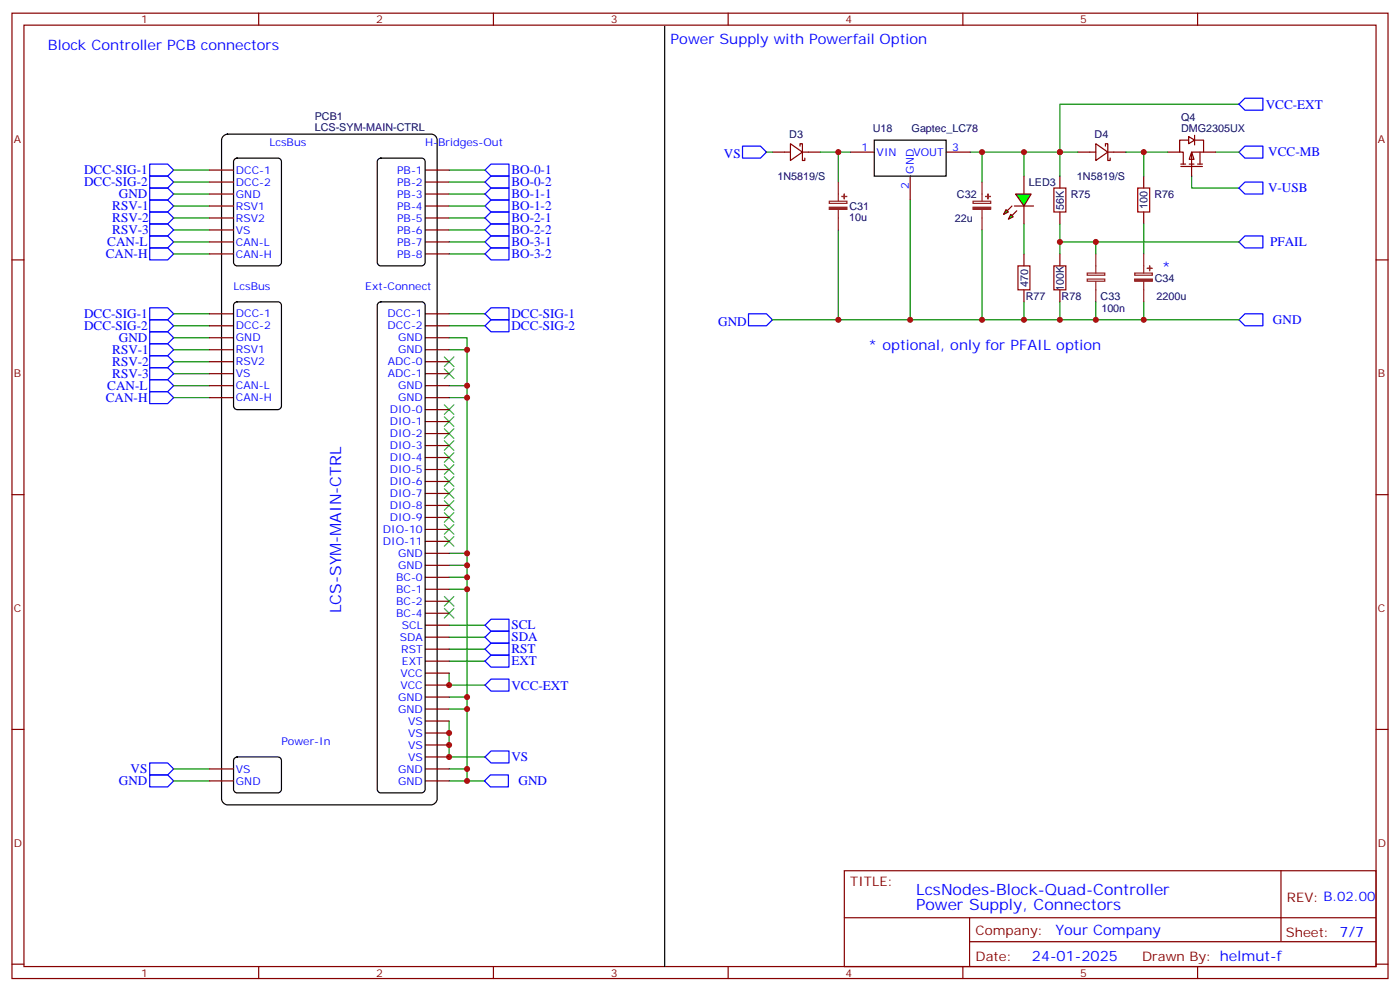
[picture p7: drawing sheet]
<svg xmlns="http://www.w3.org/2000/svg" width="412mm" height="292mm" viewBox="0 0 412 292" stroke-linecap="round" stroke-linejoin="round" font-family="sans-serif">
<g fill="none" stroke="#870000" stroke-width=".35">
<path d="M3.5 3.9h405.4v284.3h-405.4zM7.1 7.4h398.2v277.3h-398.2zM76.2 3.9v3.5M145.3 3.9v3.5M214.5 3.9v3.5M283.6 3.9v3.5M352.8 3.9v3.5M351.9 39.9v2.8M3.5 76.6h3.6M405.3 76.6h3.6M3.5 145.7h3.6M405.3 145.7h3.6"/>
<path d="M3.5 214.8h3.6M405.3 214.8h3.6M248.7 256.5h156.6v28.2h-156.6zM377.3 256.5v20.9M248.7 270.3h156.5M285.6 277.4h119.6M285.6 270.3v14.1M3.5 284h3.6M76.2 284.7v3.5M145.3 284.7v3.5M214.5 284.7v3.5M283.6 284.7v3.5"/>
<path d="M352.8 284.7v3.5M405.3 284h3.6"/>
</g>
<path d="M366.7 43h5.3v3.6h-5.3l-1.8-1.8z" fill="none" stroke="#00f" stroke-width=".35"/>
<path d="M351 51.9v3.5h14.1M358.1 44.8h7" fill="none" stroke="#008700" stroke-width=".35"/>
<path d="M350.1 40.2l1.8 1.1-1.8 1z" fill="#fff" stroke="#870000" stroke-width=".35"/>
<g fill="none" stroke="#870000" stroke-width=".35">
<path d="M227.5 44.8h5.3M232.8 42.3l3.6 2.5-3.6 2.5zM235.7 43v-.7h.7v5h.7v-.7M236.4 44.8h5.3M250.5 44.8h7M268.1 51.9v7M278.7 44.8h7.1M301.6 51.9v5.3M312.2 51.9v3.5M317.5 44.8h5.3M322.8 42.3l3.5 2.5-3.5 2.5zM325.6 43v-.7h.7v5h.7v-.7"/>
<path d="M326.3 44.8h5.3M336.9 51.9v3.5M344 44.8h3.5M347.8 48.3h1.4M347.8 49h6.4M350 41.3h-2.5v3.5h1v3.5M350.3 48.3h1.4M351 44.8l.7 2.1h-1.4zM352.1 41.3h2.4v3.5h-3.5v7.1M352.8 48.3h1.4M353.5 44.8v3.5M354.5 44.8h3.6"/>
<path d="M301.6 60.7v5.3M301.6 74.8v3.5M312.2 62.4v3.6M312.2 74.8v3.5M336.9 62.4v3.6M301.6 85.4v3.5M312.2 85.4v3.5"/>
</g>
<path d="M364.9 30.7l1.8-1.8h5.3v3.6h-5.3zM218.7 43h5.3l1.8 1.8-1.8 1.8h-5.3zM364.9 55.4l1.8-1.8h5.3v3.6h-5.3zM364.9 71.3l1.8-1.8h5.3v3.5h-5.3zM220.5 92.4h5.3l1.7 1.8-1.7 1.8h-5.3zM366.7 92.4h5.3v3.6h-5.3l-1.8-1.8z" fill="none" stroke="#00f" stroke-width=".35"/>
<g fill="none" stroke="#008700" stroke-width=".35">
<path d="M365.1 30.7h-52.9v14.1M225.8 44.8h1.7M241.7 44.8h8.8M246.9 44.8v8.8M268.1 58.9v35.3M285.8 44.8h3.5M301.6 44.8v7.1M312.2 44.8h-22.9v8.8M312.2 44.8h5.3M312.2 44.8v7.1M331.6 44.8h12.4M336.9 44.8v7.1"/>
<path d="M246.9 67.7v26.5M289.3 67.7v26.5M301.6 66v8.8M312.2 66v8.8M312.2 71.3h52.9M322.8 71.3v3.5M336.9 66v8.8M227.5 94.2h137.6M301.6 88.9v5.3M312.2 88.9v5.3M322.8 88.9v5.3M336.9 88.9v5.3"/>
</g>
<path d="M195.8 7.8v276.9M257.5 41.3h21.2v10.6h-21.2z" fill="none" stroke="#000" stroke-width=".35"/>
<path d="M310.4 55.4h3.6v7h-3.6zM335.1 55.4h3.6v7h-3.6zM299.9 78.3h3.5v7.1h-3.5zM310.4 78.3h3.6v7.1h-3.6z" fill="none" stroke="#a10000" stroke-width=".35"/>
<g fill="none" stroke="#8c2424" stroke-width=".35">
<path d="M244.3 59.3h5.2v.6h-5.2zM246.9 53.6v5.7M286.6 59.3h5.2v.6h-5.2zM289.3 53.6v5.7M246.9 61.7v6M289.3 61.7v6M322.8 74.8v5.6M336.9 74.8v5.6M320.3 82.2h5.1v.6h-5.1zM320.3 80.4h5.1v.7h-5.1zM322.8 82.9v6M334.3 80.4h5.1v.7h-5.1z"/>
<path d="M336.9 82.9v6"/>
</g>
<g fill="#8c2424" stroke="#8c2424" stroke-width=".35">
<path d="M244.3 61h5.2v.7h-5.2z"/>
<path d="M248 57.9h1.4z"/>
<path d="M248.7 57.2v1.4z"/>
<path d="M286.6 61h5.2v.7h-5.2z"/>
<path d="M290.3 57.9h1.4z"/>
<path d="M291 57.2v1.4z"/>
<path d="M334.3 82.2h5.1v.6h-5.1z"/>
<path d="M338 79l1.4 .1z"/>
<path d="M338.6 78.3l.1 1.4z"/>
</g>
<g fill="#0f0" stroke="#870000" stroke-width=".35">
<path d="M297.7 63.1l.7 .8-1.4 .7z"/>
<path d="M296.3 61.7l.7 .7-1.4 .7z"/>
</g>
<g fill="#870000" stroke="#870000" stroke-width=".35">
<path d="M298.1 63.5l1.4-1.4z"/>
<path d="M298.1 60.7l-1.4 1.4z"/>
</g>
<path d="M298.8 60.7h5.6z" fill="#f00" stroke="#870000" stroke-width=".35"/>
<path d="M299.2 57.2h4.5l-2.1 3.5z" fill="#0f0" stroke="#870000" stroke-width=".35"/>
<g fill="none" stroke="#008700" stroke-width=".35">
<path d="M51.2 57.2h10.5M51.2 53.6h10.5M51.2 50.1h10.5M132.3 57.2h10.6M132.3 53.6h10.6M132.3 50.1h10.6M51.2 74.8h10.5M51.2 71.3h10.5M51.2 64.2h10.5M51.2 60.7h10.5M51.2 67.7h10.5M132.3 67.7h10.6"/>
<path d="M132.3 64.2h10.6M132.3 74.8h10.6M132.3 71.3h10.6M132.3 60.7h10.6M51.2 99.5h10.5M51.2 96h10.5M51.2 92.4h10.5M132.3 99.5h5.3v130.5M132.3 92.4h10.6M132.3 96h10.6M51.2 117.1h10.5M51.2 113.6h10.5"/>
<path d="M51.2 106.5h10.5M51.2 103h10.5M51.2 110.1h10.5M132.3 113.6h5.3M132.3 117.1h5.3M132.3 103h5.3M132.3 170h5.3M132.3 173.6h5.3M132.3 163h5.3M132.3 166.5h5.3M132.3 198.3v3.5h10.6M132.3 194.7h10.6"/>
<path d="M132.3 191.2h10.6M132.3 187.7h10.6M132.3 184.2h10.6M132.3 212.4v10.6h10.6M132.3 208.8h5.3M132.3 205.3h5.3M51.2 230h10.5M51.2 226.5h10.5M132.3 230h10.6M132.3 226.5h5.3"/>
</g>
<g fill="none" stroke="#00f" stroke-width=".35">
<path d="M44.1 58.9h5.3l1.8 1.8-1.8 1.7h-5.3zM44.1 55.4h5.3l1.8 1.8-1.8 1.7h-5.3zM44.1 51.9h5.3l1.8 1.7-1.8 1.8h-5.3zM44.1 48.3h5.3l1.8 1.8-1.8 1.8h-5.3zM142.9 57.2l1.7-1.8h5.3v3.5h-5.3zM142.9 53.6l1.7-1.7h5.3v3.5h-5.3zM142.9 50.1l1.7-1.8h5.3v3.6h-5.3zM44.1 66h5.3l1.8 1.7-1.8 1.8h-5.3zM44.1 73h5.3l1.8 1.8-1.8 1.8h-5.3zM44.1 69.5h5.3l1.8 1.8-1.8 1.7h-5.3zM44.1 62.4h5.3l1.8 1.8-1.8 1.8h-5.3zM142.9 64.2l1.7-1.8h5.3v3.6h-5.3z"/>
<path d="M142.9 67.7l1.7-1.7h5.3v3.5h-5.3zM142.9 71.3l1.7-1.8h5.3v3.5h-5.3zM142.9 60.7l1.7-1.8h5.3v3.5h-5.3zM144.6 73h5.3v3.6h-5.3l-1.7-1.8zM44.1 97.7h5.3l1.8 1.8-1.8 1.7h-5.3zM44.1 94.2h5.3l1.8 1.8-1.8 1.7h-5.3zM44.1 90.7h5.3l1.8 1.7-1.8 1.8h-5.3zM142.9 96l1.7-1.8h5.3v3.5h-5.3zM144.6 90.7h5.3v3.5h-5.3l-1.7-1.8zM44.1 108.3h5.3l1.8 1.8-1.8 1.7h-5.3zM44.1 115.4h5.3l1.8 1.7-1.8 1.8h-5.3zM44.1 111.8h5.3l1.8 1.8-1.8 1.8h-5.3z"/>
<path d="M44.1 104.8h5.3l1.8 1.7-1.8 1.8h-5.3zM44.1 101.2h5.3l1.8 1.8-1.8 1.8h-5.3zM142.9 194.7l1.7-1.7h5.3v3.5h-5.3zM142.9 191.2l1.7-1.8h5.3v3.6h-5.3zM142.9 184.2l1.7-1.8h5.3v3.5h-5.3zM144.6 185.9h5.3v3.5h-5.3l-1.7-1.7zM142.9 201.8l1.7-1.8h5.3v3.6h-5.3zM44.1 228.2h5.3l1.8 1.8-1.8 1.8h-5.3zM44.1 224.7h5.3l1.8 1.8-1.8 1.7h-5.3zM142.9 223l1.7-1.8h5.3v3.5h-5.3zM144.5 228.2h5.3v3.6h-5.3l-1.8-1.8z"/>
</g>
<g fill="none" stroke="#3c3" stroke-width=".35">
<path d="M130.9 105.1l2.8 2.9M130.9 108.7l2.8 2.8M130.9 119.2l2.8 2.9M133.7 105.1l-2.8 2.9M133.7 108.7l-2.8 2.8M133.7 119.2l-2.8 2.9M130.9 122.8l2.8 2.8M130.9 126.3l2.8 2.8M130.9 129.8l2.8 2.8M130.9 133.4l2.8 2.8M130.9 136.9l2.8 2.8M133.7 122.8l-2.8 2.8"/>
<path d="M133.7 126.3l-2.8 2.8M133.7 129.8l-2.8 2.8M133.7 133.4l-2.8 2.8M133.7 136.9l-2.8 2.8M130.9 140.4l2.8 2.8M130.9 143.9l2.8 2.9M130.9 147.5l2.8 2.8M130.9 151l2.8 2.8M130.9 154.5l2.8 2.8M130.9 158l2.8 2.9M133.7 140.4l-2.8 2.8M133.7 143.9l-2.8 2.9"/>
<path d="M133.7 147.5l-2.8 2.8M133.7 151l-2.8 2.8M133.7 154.5l-2.8 2.8M133.7 158l-2.8 2.9M130.9 175.7l2.8 2.8M130.9 179.2l2.8 2.8M133.7 175.7l-2.8 2.8M133.7 179.2l-2.8 2.8"/>
</g>
<g fill="#c00">
<circle cx="289.3" cy="44.8" r=".88"/>
<circle cx="312.2" cy="44.8" r=".88"/>
<circle cx="289.3" cy="94.2" r=".88"/>
<circle cx="312.2" cy="71.3" r=".88"/>
<circle cx="268.1" cy="94.2" r=".88"/>
<circle cx="246.9" cy="44.8" r=".88"/>
<circle cx="336.9" cy="44.8" r=".88"/>
<circle cx="322.8" cy="71.3" r=".88"/>
<circle cx="246.9" cy="94.2" r=".88"/>
<circle cx="312.2" cy="94.2" r=".88"/>
<circle cx="336.9" cy="94.2" r=".88"/>
<circle cx="322.8" cy="94.2" r=".88"/>
<circle cx="301.6" cy="44.8" r=".88"/>
<circle cx="301.6" cy="94.2" r=".88"/>
<circle cx="137.6" cy="230" r=".88"/>
<circle cx="132.3" cy="215.9" r=".88"/>
<circle cx="132.3" cy="219.4" r=".88"/>
<circle cx="132.3" cy="223" r=".88"/>
<circle cx="137.6" cy="226.5" r=".88"/>
<circle cx="137.6" cy="208.8" r=".88"/>
<circle cx="137.6" cy="205.3" r=".88"/>
<circle cx="132.3" cy="201.8" r=".88"/>
<circle cx="137.6" cy="113.6" r=".88"/>
<circle cx="137.6" cy="117.1" r=".88"/>
<circle cx="137.6" cy="103" r=".88"/>
<circle cx="137.6" cy="170" r=".88"/>
<circle cx="137.6" cy="173.6" r=".88"/>
<circle cx="137.6" cy="163" r=".88"/>
<circle cx="137.6" cy="166.5" r=".88"/>
</g>
<path d="M65.8 40l1.2-.5h60a1.76 1.76 0 0 1 1.8 1.8v194a1.89 1.89 0 0 1-1.8 1.8h-60a1.89 1.89 0 0 1-1.7-1.8v-194z" fill="#fff" stroke="#000" stroke-width=".35"/>
<path d="M69 47l.8-.4h12l.7 .2 .3 .5 .1 30-.2 .6-.6 .4h-12.3l-.6-.2-.4-.5v-30zM111.4 47l.8-.4h12l.6 .2 .4 .5v30l-.2 .6-.5 .4h-12.3l-.6-.2-.4-.5-.1-30zM69 89.3l.8-.4h12l.7 .2 .3 .5 .1 30-.2 .6-.6 .4-12.3 .1-.6-.3-.4-.5v-29.9zM111.4 89.3l.8-.4h12l.6 .2 .4 .9v142.5l-.2 .6-.8 .4h-12l-.6-.2-.5-.8v-142.5zM69 223.4l.8-.4h12l.7 .2 .4 .8v8.5l-.2 .6-.9 .4h-12l-.6-.2-.4-.8v-8.5z" fill="none" stroke="#000" stroke-width=".35"/>
<g fill="none" stroke="#870000" stroke-width=".35">
<path d="M61.7 50.1h7.1M61.7 53.6h7.1M61.7 57.2h7.1M125.2 50.1h7.1M125.2 53.6h7.1M125.2 57.2h7.1M61.7 60.7h7.1M61.7 64.2h7.1M61.7 67.7h7.1M61.7 71.3h7.1M61.7 74.8h7.1M125.2 60.7h7.1"/>
<path d="M125.2 64.2h7.1M125.2 67.7h7.1M125.2 71.3h7.1M125.2 74.8h7.1M61.7 99.5h7.1M61.7 96h7.1M61.7 92.4h7.1M125.2 99.5h7.1M125.2 96h7.1M125.2 92.4h7.1M61.7 117.1h7.1M61.7 113.6h7.1"/>
<path d="M61.7 110.1h7.1M61.7 106.5h7.1M61.7 103h7.1M125.2 117.1h7.1M125.2 113.6h7.1M125.2 110.1h7.1M125.2 106.5h7.1M125.2 103h7.1M125.2 120.7h7.1M125.2 124.2h7.1M125.2 127.7h7.1M125.2 131.2h7.1"/>
<path d="M125.2 134.8h7.1M125.2 138.3h7.1M125.2 141.8h7.1M125.2 145.3h7.1M125.2 148.9h7.1M125.2 152.4h7.1M125.2 155.9h7.1M125.2 159.5h7.1M125.2 163h7.1M125.2 166.5h7.1M125.2 170h7.1M125.2 173.6h7.1"/>
<path d="M125.2 177.1h7.1M125.2 180.6h7.1M125.2 184.2h7.1M125.2 187.7h7.1M125.2 191.2h7.1M125.2 194.7h7.1M125.2 198.3h7.1M125.2 201.8h7.1M125.2 205.3h7.1M125.2 208.8h7.1M125.2 212.4h7.1M125.2 215.9h7.1"/>
<path d="M125.2 219.4h7.1M61.7 226.5h7.1M61.7 230h7.1M125.2 226.5h7.1M125.2 230h7.1M125.2 223h7.1"/>
</g>
<g font-size="4.6" fill="#00f">
<text x="100.5" y="180.6" transform="rotate(-90 100.5 180.6)">LCS-SYM-MAIN-CTRL</text>
<text x="269.9" y="263.5">LcsNodes-Block-Quad-Controller</text>
<text x="269.9" y="268.1">Power Supply, Connectors</text>
</g>
<g font-size="4.2" fill="#00f">
<text x="14.1" y="14.8">Block Controller PCB connectors</text>
<text x="197.6" y="13.1">Power Supply with Powerfail Option</text>
<text x="342.2" y="80.1">*</text>
<text x="255.8" y="103">* optional, only for PFAIL option</text>
<text x="310.9" y="275.3">Your Company</text>
<text x="304" y="283.1">24-01-2025</text>
</g>
<g font-size="3.9" fill="#00f">
<text x="372.8" y="32">VCC-EXT</text>
<text x="213.3" y="46.6">VS</text>
<text x="373.6" y="46.1">VCC-MB</text>
<text x="24.8" y="51.3">DCC-SIG-1</text>
<text x="150.6" y="51.3">BO-0-1</text>
<text x="24.8" y="54.9">DCC-SIG-2</text>
<text x="35" y="58.4">GND</text>
<text x="150.6" y="58.4">BO-1-1</text>
<text x="150.6" y="54.8">BO-0-2</text>
<text x="373.5" y="56.7">V-USB</text>
<text x="33.1" y="65.5">RSV-2</text>
<text x="33.1" y="62">RSV-1</text>
<text x="150.6" y="65.4">BO-2-1</text>
<text x="150.6" y="61.9">BO-1-2</text>
<text x="33.1" y="69">RSV-3</text>
<text x="150.6" y="68.9">BO-2-2</text>
<text x="31.2" y="76.1">CAN-H</text>
<text x="31.6" y="72.5">CAN-L</text>
<text x="150.6" y="76">BO-3-2</text>
<text x="150.6" y="72.5">BO-3-1</text>
<text x="374.1" y="72.5">PFAIL</text>
<text x="24.8" y="93.7">DCC-SIG-1</text>
<text x="150.6" y="93.6">DCC-SIG-1</text>
<text x="211.6" y="96">GND</text>
<text x="375" y="95.4">GND</text>
<text x="24.8" y="97.2">DCC-SIG-2</text>
<text x="35" y="100.7">GND</text>
<text x="150.6" y="97.3">DCC-SIG-2</text>
<text x="33.1" y="107.8">RSV-2</text>
<text x="33.1" y="104.3">RSV-1</text>
<text x="33.1" y="111.3">RSV-3</text>
<text x="31.2" y="118.4">CAN-H</text>
<text x="31.6" y="114.9">CAN-L</text>
<text x="150.6" y="185.4">SCL</text>
<text x="150.6" y="188.9">SDA</text>
<text x="150.6" y="196">EXT</text>
<text x="150.6" y="192.4">RST</text>
<text x="150.6" y="203.1">VCC-EXT</text>
<text x="38.5" y="227.8">VS</text>
<text x="150.6" y="224.2">VS</text>
<text x="35" y="231.3">GND</text>
<text x="152.7" y="231.3">GND</text>
</g>
<g font-size="3.9" fill="#800">
<text x="250.5" y="261.1">TITLE:</text>
<text x="379.1" y="265.7">REV: B.02.00</text>
<text x="287.4" y="275.3">Company:</text>
<text x="378.7" y="275.9">Sheet: 7/7</text>
<text x="287.4" y="282.9">Date:</text>
<text x="336.4" y="283">Drawn By: helmut-f</text>
</g>
<g font-size="3.2" fill="#800">
<text x="41.6" y="6.9">1</text>
<text x="110.8" y="6.9">2</text>
<text x="179.9" y="6.9">3</text>
<text x="249.1" y="6.9">4</text>
<text x="318.2" y="6.9">5</text>
<text x="4.1" y="42">A</text>
<text x="405.9" y="42">A</text>
<text x="4.1" y="111.1">B</text>
<text x="405.9" y="111.1">B</text>
<text x="4.1" y="180.3">C</text>
<text x="405.9" y="180.3">C</text>
<text x="4.1" y="249.4">D</text>
<text x="405.9" y="249.4">D</text>
<text x="41.6" y="287.7">1</text>
<text x="110.8" y="287.7">2</text>
<text x="179.9" y="287.7">3</text>
<text x="249.1" y="287.7">4</text>
<text x="318.2" y="287.7">5</text>
</g>
<g font-size="3.2" fill="#000080">
<text x="92.7" y="35.3">PCB1</text>
<text x="347.9" y="35.7">Q4</text>
<text x="92.7" y="38.5">LCS-SYM-MAIN-CTRL</text>
<text x="232.5" y="40.5">D3</text>
<text x="257.1" y="39">U18</text>
<text x="268.5" y="38.9">Gaptec_LC78</text>
<text x="322.4" y="40.5">D4</text>
<text x="347.9" y="38.8">DMG2305UX</text>
<text x="229" y="52.9">1N5819/S</text>
<text x="317.2" y="52.9">1N5819/S</text>
<text x="281.9" y="58.3">C32</text>
<text x="303.1" y="54.7">LED3</text>
<text x="315.4" y="58.3">R75</text>
<text x="340.1" y="58.3">R76</text>
<text x="250.2" y="65">10u</text>
<text x="250.2" y="61.8">C31</text>
<text x="281.2" y="65.4">22u</text>
<text x="313.4" y="61.8" transform="rotate(-90 313.4 61.8)">56K</text>
<text x="338" y="61.7" transform="rotate(-90 338 61.7)">100</text>
<text x="340.1" y="83">C34</text>
<text x="302.1" y="88.3">R77</text>
<text x="302.8" y="84.6" transform="rotate(-90 302.8 84.6)">470</text>
<text x="312.7" y="88.3">R78</text>
<text x="313.4" y="85.7" transform="rotate(-90 313.4 85.7)">100K</text>
<text x="324.2" y="88.3">C33</text>
<text x="340.7" y="88.2">2200u</text>
<text x="324.4" y="91.8">100n</text>
</g>
<g font-size="3.2" fill="#00f">
<text x="79.4" y="43">LcsBus</text>
<text x="125.2" y="43">H-Bridges-Out</text>
<text x="253.7" y="44.5">1</text>
<text x="258.2" y="45.9">VIN</text>
<text x="269" y="45.9">VOUT</text>
<text x="280.5" y="44.5">3</text>
<text x="69.5" y="51.2">DCC-1</text>
<text x="117" y="51.2">PB-1</text>
<text x="269.2" y="51.2" transform="rotate(-90 269.2 51.2)">GND</text>
<text x="69.5" y="54.7">DCC-2</text>
<text x="69.5" y="58.2">GND</text>
<text x="117" y="58.2">PB-3</text>
<text x="117" y="54.7">PB-2</text>
<text x="267.8" y="55.6" transform="rotate(-90 267.8 55.6)">2</text>
<text x="69.5" y="61.7">RSV1</text>
<text x="69.5" y="65.3">RSV2</text>
<text x="117" y="65.3">PB-5</text>
<text x="117" y="61.7">PB-4</text>
<text x="69.5" y="68.8">VS</text>
<text x="117" y="68.8">PB-6</text>
<text x="69.5" y="72.3">CAN-L</text>
<text x="69.5" y="75.8">CAN-H</text>
<text x="117" y="75.8">PB-8</text>
<text x="117" y="72.3">PB-7</text>
<text x="68.8" y="85.4">LcsBus</text>
<text x="107.6" y="85.4">Ext-Connect</text>
<text x="69.5" y="93.5">DCC-1</text>
<text x="114.2" y="93.5">DCC-1</text>
<text x="69.5" y="100.5">GND</text>
<text x="69.5" y="97">DCC-2</text>
<text x="114.2" y="97">DCC-2</text>
<text x="117.2" y="100.5">GND</text>
<text x="69.5" y="107.6">RSV2</text>
<text x="69.5" y="104.1">RSV1</text>
<text x="114.2" y="107.6">ADC-0</text>
<text x="117.2" y="104.1">GND</text>
<text x="69.5" y="111.1">VS</text>
<text x="114.2" y="111.1">ADC-1</text>
<text x="69.5" y="118.2">CAN-H</text>
<text x="69.5" y="114.7">CAN-L</text>
<text x="117.2" y="114.7">GND</text>
<text x="117.2" y="118.2">GND</text>
<text x="114.8" y="121.7">DIO-0</text>
<text x="114.8" y="125.2">DIO-1</text>
<text x="114.8" y="128.8">DIO-2</text>
<text x="114.8" y="132.3">DIO-3</text>
<text x="114.8" y="135.8">DIO-4</text>
<text x="114.8" y="139.3">DIO-5</text>
<text x="114.8" y="142.9">DIO-6</text>
<text x="114.8" y="146.4">DIO-7</text>
<text x="114.8" y="149.9">DIO-8</text>
<text x="114.8" y="153.5">DIO-9</text>
<text x="112.8" y="157">DIO-10</text>
<text x="112.8" y="160.5">DIO-11</text>
<text x="117.2" y="164">GND</text>
<text x="117.2" y="167.6">GND</text>
<text x="116.7" y="171.1">BC-0</text>
<text x="116.7" y="174.6">BC-1</text>
<text x="116.7" y="178.2">BC-2</text>
<text x="116.7" y="181.7">BC-4</text>
<text x="118.4" y="185.2">SCL</text>
<text x="117.8" y="188.7">SDA</text>
<text x="118.2" y="192.3">RST</text>
<text x="118.4" y="195.8">EXT</text>
<text x="117.9" y="199.3">VCC</text>
<text x="117.9" y="202.8">VCC</text>
<text x="117.2" y="206.4">GND</text>
<text x="117.2" y="209.9">GND</text>
<text x="120.2" y="213.4">VS</text>
<text x="82.9" y="219.4">Power-In</text>
<text x="120.2" y="217">VS</text>
<text x="120.2" y="220.5">VS</text>
<text x="69.5" y="227.5">VS</text>
<text x="117.2" y="227.5">GND</text>
<text x="120.2" y="224">VS</text>
<text x="69.5" y="231.1">GND</text>
<text x="117.2" y="231.1">GND</text>
</g>
</svg>
